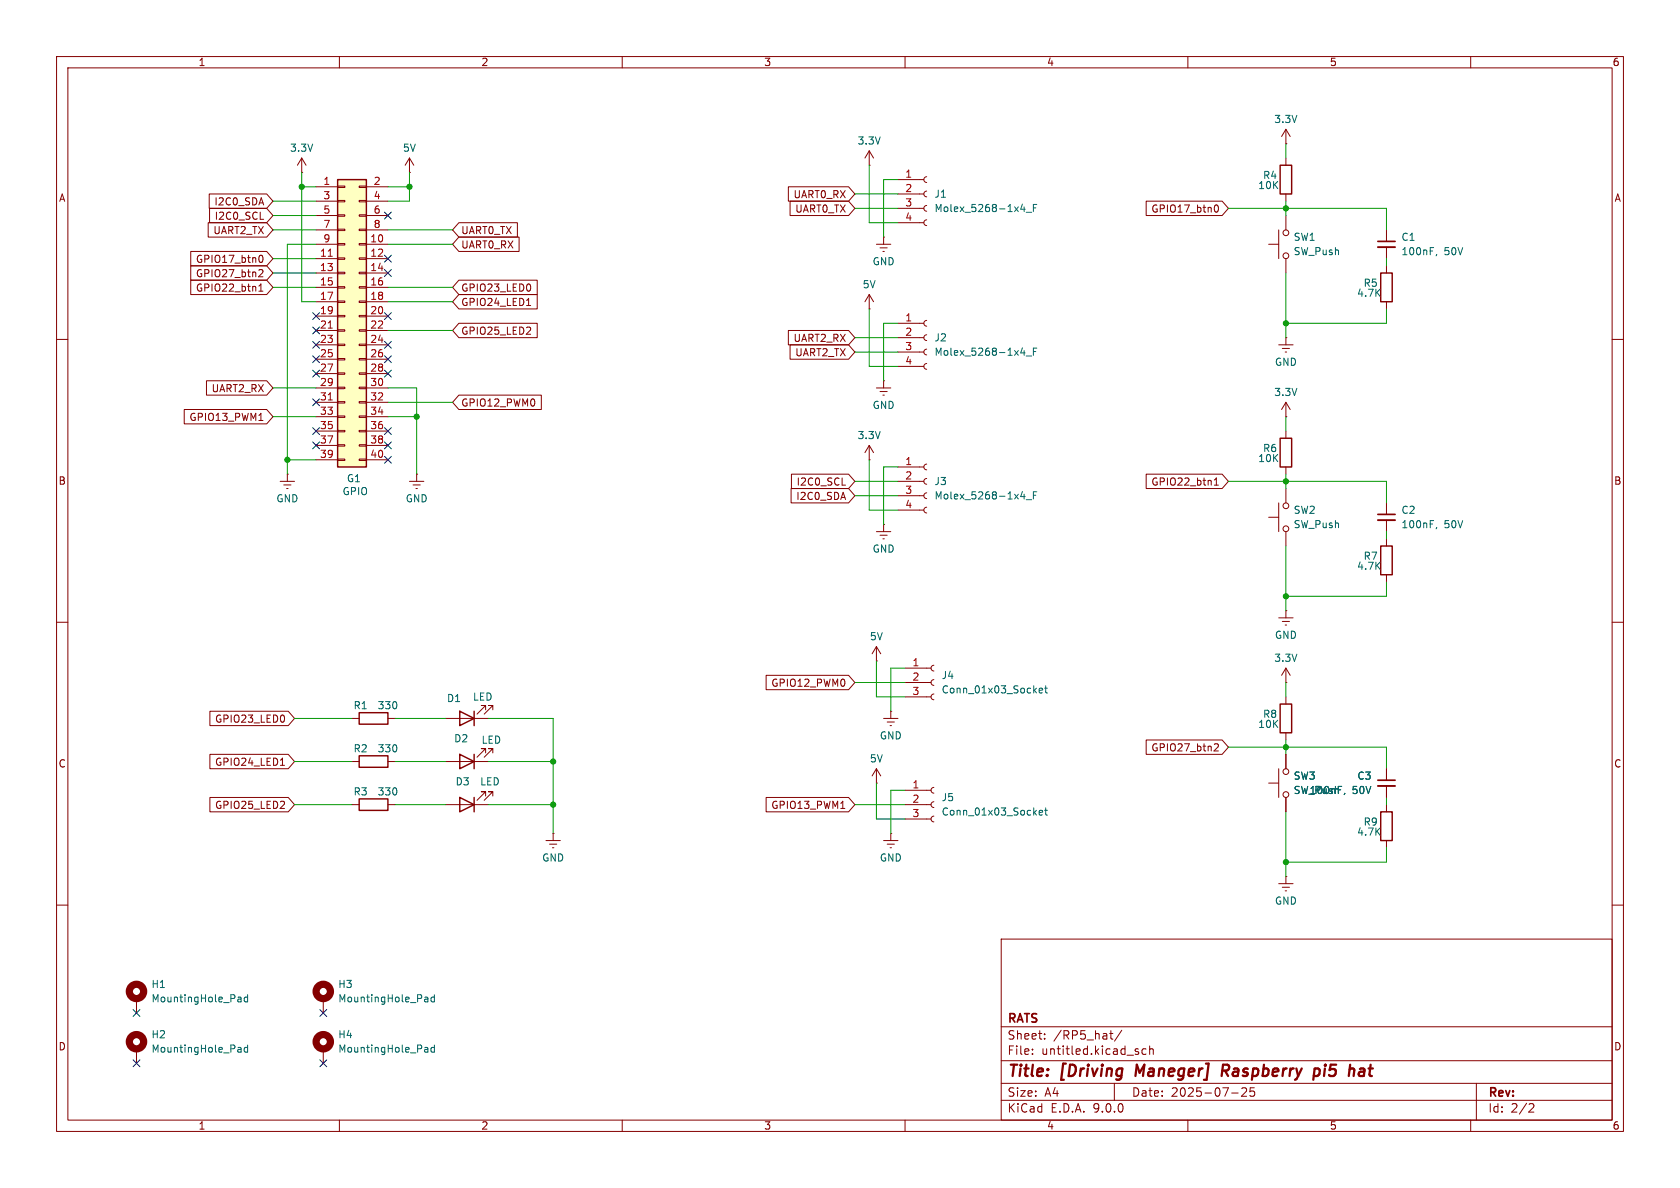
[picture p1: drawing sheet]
<svg xmlns="http://www.w3.org/2000/svg" width="297mm" height="210mm" viewBox="0 0 297 210" stroke-linecap="round" stroke-linejoin="round" font-family="sans-serif">
<g fill="none" stroke="#840000" stroke-width=".18">
<path d="M10 10h277v190h-277zM12 12h273v186h-273zM60 10v2M110 10v2M160 10v2M210 10v2M260 10v2M153.7 29.2h.1M153.7 26.7v2.5M153.7 26.7l-.8 1.2M153.7 26.7l.7 1.2M227.3 25.4h.1"/>
<path d="M227.3 22.9v2.5M227.3 27.9v1.3M227.3 34.3v1.3M227.3 38.1v2.5M227.3 22.9l-.7 1.2M227.3 22.9l.8 1.2M153.7 54.6h.1M153.7 52.1v2.5M153.7 52.1l-.8 1.2M153.7 52.1l.7 1.2M224.3 43.2h1.8M226.1 40.6v5.1"/>
<path d="M227.3 59.7h.1M227.3 45.7v2.6M227.3 59.7v1.3M245.1 40.6v2.1M245.1 43.7v2M245.1 47v1.3M245.1 53.3v1.3M10 60h2M153.7 78.7l-.8 1.3M153.7 78.7l.7 1.3M153.7 78.7v2.6M226.1 61h2.5"/>
<path d="M226.7 61.6h1.3M227.2 62.2h.3M227.3 73.7h.1M227.3 71.1v2.6M227.3 76.2v1.3M227.3 71.1l-.7 1.3M227.3 71.1l.8 1.3M285 60h2M72.4 85.1h2.5M73 85.7h1.3M73.5 86.4h.3M73.7 83.8h.1"/>
<path d="M73.7 83.8v1.3M153.7 81.3h.1M227.3 82.6v1.2M245.1 88.9v2M245.1 91.9v2.1M245.1 95.3v1.2M10 110h2M226.1 109.2h2.5M226.7 109.9h1.3M227.2 110.5h.3M227.3 108h.1M227.3 108v1.2"/>
<path d="M245.1 101.6v1.3M285 110h2M78.7 134.6h7.7M78.7 127h7.7M85.9 133.1v-.8h-.8h.8l-1.6 1.6M85.9 125.5v-.8h-.8h.8l-1.6 1.5M87.1 133.1v-.8h-.7h.7l-1.5 1.6M87.1 125.5v-.8h-.7h.7l-1.5 1.5M160 139.7h4.6M165.1 139.2l-.4 .1-.1 .4 .1 .4 .4 .1M78.7 142.2h7.7M85.9 140.7v-.7h-.8h.8l-1.6 1.5"/>
<path d="M87.1 140.7v-.7h-.7h.7l-1.5 1.5M96.5 148.6h2.6M97.2 149.2h1.2M97.7 149.9h.2M97.8 147.3h.1M97.8 147.3v1.3M156.2 148.6h2.5M156.8 149.2h1.3M157.4 149.9h.2M157.5 147.3h.1M157.5 147.3v1.3M160 142.2h4.6"/>
<path d="M160 144.8h4.6M165.1 141.7l-.4 .2-.1 .3 .1 .4 .4 .1M165.1 144.3l-.4 .1-.1 .4 .1 .3 .4 .2M10 160h2M24.1 176.5v2.6M57.1 176.5v2.6M177 166h108v32h-108zM285 160h2M24.1 185.4v2.6M57.1 185.4v2.6M60 198v2M110 198v2"/>
<path d="M160 198v2M177 194.5h108M177 191.5h108M177 187.5h108M177 181.5h108M182.5 186.3v.1M182.5 185.5v.1M184.7 183.6v.1M184.7 182.8v.1M196.2 182.7h.5M196.4 182.2v1.3l.3 .2M197 191.5v3"/>
<path d="M198.3 182.1l-1.3 2M201.2 186v.3M202.6 185.5l-.4-.1-.3 .3v.4l.1 .2h.6M203.2 185.5l.3-.1 .3 .1 .1 .9M203.2 184.9v1.5M210 198v2M217.7 193.2h1.2M220.3 192.4v.5l-.8 .9h.9M221 192.3v.7l.2-.1h.5l.1 .6-.3 .3-.5-.1M260 198v2M261 191.5v6.5M270.5 195.1l.5 .1 .2 .3-1 1.1h1"/>
<circle cx="227.3" cy="41.1" r=".51"/>
<circle cx="227.3" cy="45.2" r=".51"/>
</g>
<path d="M201 188.2l-.3 2M216.6 189.3l.5 .9M217 188.2h-.8l-.2 2M217.1 189.2l-1 .1M232.6 188.9h.4l.3 .2v.7a.66 .66 0 0 1-.9 .4M241 188.9l-.6 .1M241 189.4h-.5a.4 .4 0 0 0-.3 .4 .4 .4 0 0 0 .2 .4l.7-.1" fill="none" stroke="#840000" stroke-width=".4"/>
<g fill="none" stroke="#840000" stroke-width="1.3">
<circle cx="24.1" cy="175.3" r="1.27"/>
<circle cx="57.1" cy="175.3" r="1.27"/>
<circle cx="24.1" cy="184.1" r="1.27"/>
<circle cx="57.1" cy="184.1" r="1.27"/>
</g>
<g fill="none" stroke="#006464" stroke-width=".18">
<path d="M254 45l-.1 .2M254 93.2l-.1 .3M183.7 143.7l.6-.2v-.2l-.4-.1-.2 .2 .1 .6h.5M184.7 143.2h.5M184.9 142.8v1.1l.3 .2M42.2 176.3h.4v.8M42.6 177l-.4 .1M42.6 176.6h-.4M43.8 175.8v1.3M43.8 176.3h-.4l-.2 .2 .1 .5h.5M75.2 176.3h.4v.8M75.6 177l-.4 .1"/>
<path d="M75.6 176.6h-.4M76.8 175.8v1.3M76.8 176.3h-.4l-.2 .2 .1 .5h.5M42.2 185.2h.4v.8M42.6 185.9l-.4 .1M42.6 185.5h-.4M43.8 185.2h-.4l-.2 .2 .1 .5h.5M43.8 184.7v1.3M75.2 185.2h.4v.8M75.6 185.9l-.4 .1M75.6 185.5h-.4M76.8 185.2h-.4l-.2 .2 .1 .5h.5"/>
<path d="M76.8 184.7v1.3"/>
</g>
<path d="M226.3 29.2h2v5.1h-2zM244.1 48.3h2v5h-2zM226.3 77.5h2v5.1h-2zM244.1 96.5h2v5.1h-2zM81.3 133.4l2.5 1.2-2.5 1.3zM81.3 125.7l2.5 1.3-2.5 1.3zM83.8 125.7v2.6M83.8 133.4v2.5M81.3 141l2.5 1.2-2.5 1.3zM83.8 141v2.5" fill="none" stroke="#840000" stroke-width=".25"/>
<path d="M243.6 42.7h3M243.6 90.9h3" fill="none" stroke="#840000" stroke-width=".3"/>
<path d="M243.6 43.7h3M243.6 91.9h3" fill="none" stroke="#840000" stroke-width=".33"/>
<path d="M59.7 31.8h5.1v50.8h-5.1z" fill="#ffffc2"/>
<path d="M59.7 31.8h5.1v50.8h-5.1zM63.5 126h5.1v2h-5.1zM63.5 133.6h5.1v2h-5.1zM226.3 124.5h2v5h-2zM63.5 141.2h5.1v2.1h-5.1zM244.1 143.5h2v5.1h-2z" fill="none" stroke="#840000" stroke-width=".25"/>
<g fill="none" stroke="#840000" stroke-width=".18">
<path d="M36.8 39.4h10.3l1.2 1.2-1.2 1.3h-10.3zM37 34.3h10.1l1.2 1.3-1.2 1.2h-10.1zM37 36.8h10.1l1.2 1.3-1.2 1.3h-10.1zM46 38.8h.6M53.3 30.5h.1M53.3 27.9l-.7 1.3M53.3 27.9l.8 1.3M53.3 27.9v2.6M55.9 33h3.8M55.9 35.6h3.8M55.9 38.1h3.8M59.7 32.9h1.3v.2h-1.3z"/>
<path d="M59.7 35.4h1.3v.3h-1.3zM59.7 38h1.3v.2h-1.3zM63.5 32.9h1.3v.2h-1.3zM63.5 35.4h1.3v.3h-1.3zM63.5 38h1.3v.2h-1.3zM64.8 33h3.8M64.8 35.6h3.8M64.8 38.1h3.8M72.4 30.5h.1M72.4 27.9l-.8 1.3M72.4 27.9l.8 1.3M72.4 27.9v2.6"/>
<path d="M81.1 39.4h10.4v2.5h-10.4l-1.1-1.3zM139.4 33h10.6l1.1 1.3-1.1 1.3h-10.6zM139.7 35.6h10.3l1.1 1.2-1.1 1.3h-10.3zM158.7 31.8h4.6M158.7 34.3h4.6M158.7 36.8h4.6M158.7 39.4h4.6M163.8 31.2l-.3 .2-.2 .4 .2 .3 .3 .2M163.8 33.8l-.3 .1-.2 .4 .2 .3 .3 .2M163.8 36.3l-.3 .2-.2 .3 .2 .4 .3 .1M163.8 38.9l-.3 .1-.2 .4 .2 .3 .3 .2M202.6 35.6h13.5l1.1 1.2-1.1 1.3h-13.5z"/>
<path d="M214.8 36.4l.2-.2a.68 .68 0 0 1 .4 .7 .68 .68 0 0 1-.4 .6l-.2-.1M33.7 44.4h13.4l1.2 1.3-1.2 1.3h-13.4zM33.7 49.5h13.4l1.2 1.3-1.2 1.3h-13.4zM33.7 47h13.4l1.2 1.3-1.2 1.2h-13.4zM45.8 51.5h.7M45.8 50.6l.3-.4v1.3M45.8 47.7h.4l.3 .3-.8 .9h.8M45.9 45.2l.2-.1a.68 .68 0 0 1 .4 .7 .68 .68 0 0 1-.4 .6l-.2-.1M55.9 40.6h3.8M55.9 43.2h3.8M55.9 45.7h3.8M55.9 48.3h3.8"/>
<path d="M55.9 50.8h3.8M55.9 53.3h3.8M55.9 55.9h3.8M55.9 58.4h3.8M59.7 40.5h1.3v.3h-1.3zM59.7 43.1h1.3v.2h-1.3zM59.7 45.6h1.3v.2h-1.3zM59.7 48.1h1.3v.3h-1.3zM59.7 50.7h1.3v.2h-1.3zM59.7 53.2h1.3v.3h-1.3zM59.7 55.8h1.3v.2h-1.3zM59.7 58.3h1.3v.2h-1.3z"/>
<path d="M63.5 40.5h1.3v.3h-1.3zM63.5 43.1h1.3v.2h-1.3zM63.5 45.6h1.3v.2h-1.3zM63.5 48.1h1.3v.3h-1.3zM63.5 50.7h1.3v.2h-1.3zM63.5 53.2h1.3v.3h-1.3zM63.5 55.8h1.3v.2h-1.3zM63.5 58.3h1.3v.2h-1.3zM64.8 40.6h3.8M64.8 43.2h3.8M64.8 45.7h3.8M64.8 48.3h3.8"/>
<path d="M64.8 50.8h3.8M64.8 53.3h3.8M64.8 55.9h3.8M64.8 58.4h3.8M81.1 52.1h13.9v2.5h-13.9l-1.1-1.3zM81.1 57.1h13.9v2.6h-13.9l-1.1-1.3zM81.1 49.5h13.9v2.6h-13.9l-1.1-1.3zM81.1 41.9h10.7v2.6h-10.7l-1.1-1.3zM93 59.1h.8M93.1 54h.7M93.8 57.9v.5M93.8 50.4v.8"/>
<path d="M139.4 58.4h10.6l1.1 1.3-1.1 1.3h-10.6zM154.9 43.2h2.6M155.6 43.8h1.2M156.1 44.5h.2M156.2 41.9h.1M156.2 41.9v1.3M158.7 57.2h4.6M158.7 59.7h4.6M163.8 56.6l-.3 .2-.2 .4 .2 .3 .3 .2M163.8 59.2l-.3 .1-.2 .4 .2 .3 .3 .2M32.6 72.4h14.5l1.2 1.3-1.2 1.2h-14.5zM36.5 67.3h10.6l1.2 1.3-1.2 1.3h-10.6z"/>
<path d="M45.8 74.3h.7M55.9 61h3.8M55.9 63.5h3.8M55.9 66h3.8M55.9 68.6h3.8M55.9 71.1h3.8M55.9 73.7h3.8M55.9 76.2h3.8M55.9 78.7h3.8M59.7 60.8h1.3v.3h-1.3zM59.7 63.4h1.3v.2h-1.3zM59.7 65.9h1.3v.3h-1.3z"/>
<path d="M59.7 68.5h1.3v.2h-1.3zM59.7 71h1.3v.2h-1.3zM59.7 73.5h1.3v.3h-1.3zM59.7 76.1h1.3v.2h-1.3zM59.7 78.6h1.3v.3h-1.3zM63.5 60.8h1.3v.3h-1.3zM63.5 63.4h1.3v.2h-1.3zM63.5 65.9h1.3v.3h-1.3zM63.5 68.5h1.3v.2h-1.3zM63.5 71h1.3v.2h-1.3zM63.5 73.5h1.3v.3h-1.3zM63.5 76.1h1.3v.2h-1.3z"/>
<path d="M63.5 78.6h1.3v.3h-1.3zM64.8 61h3.8M64.8 63.5h3.8M64.8 66h3.8M64.8 68.6h3.8M64.8 71.1h3.8M64.8 73.7h3.8M64.8 76.2h3.8M64.8 78.7h3.8M81.1 69.8h14.6v2.6h-14.6l-1.1-1.3zM139.7 61h10.3l1.1 1.2-1.1 1.3h-10.3zM154.9 68.6h2.6"/>
<path d="M155.6 69.2h1.2M156.1 69.9h.2M156.2 67.3h.1M156.2 67.3v1.3M158.7 62.2h4.6M158.7 64.8h4.6M163.8 61.7l-.3 .2-.2 .3 .2 .4 .3 .1M163.8 64.3l-.3 .1-.2 .4 .2 .3 .3 .2M49.5 85.1h2.6M50.2 85.7h1.2M50.7 86.4h.2M50.8 83.8h.1"/>
<path d="M50.8 83.8v1.3M55.9 81.3h3.8M59.7 81.2h1.3v.2h-1.3zM63.5 81.2h1.3v.2h-1.3zM64.8 81.3h3.8M139.9 86.4h10.1l1.1 1.2-1.1 1.3h-10.1zM139.9 83.8h10.1l1.1 1.3-1.1 1.3h-10.1zM148.9 85.8h.6M154.9 94h2.6M155.6 94.6h1.2M156.1 95.3h.2M156.2 92.7h.1"/>
<path d="M156.2 92.7v1.3M158.7 85.1h4.6M158.7 82.6h4.6M158.7 87.6h4.6M158.7 90.2h4.6M163.8 82l-.3 .2-.2 .4 .2 .3 .3 .2M163.8 84.6l-.3 .1-.2 .4 .2 .3 .3 .2M163.8 87.1l-.3 .2-.2 .3 .2 .4 .3 .1M163.8 89.7l-.3 .1-.2 .4 .2 .3 .3 .2M202.6 83.8h13.5l1.1 1.3-1.1 1.3h-13.5zM214.7 85.8h.7M214.7 84.9l.3-.4v1.3"/>
<path d="M224.3 91.4h1.8M226.1 88.9v5.1M227.3 86.4v2.5M227.3 94v2.5M135.4 119.4h14.6l1.1 1.3-1.1 1.2h-14.6zM154.9 116.8h.1M154.9 114.3v2.5M154.9 114.3l-.7 1.3M154.9 114.3l.8 1.3M160 118.1h4.6M165.1 117.6l-.4 .2-.1 .3 .1 .4 .4 .1M227.3 118.1v2.6"/>
<path d="M227.3 118.1l-.7 1.3M227.3 118.1l.8 1.3M37.1 133.3h13.9l1.1 1.3-1.1 1.3h-13.9zM37.1 125.7h13.9l1.1 1.3-1.1 1.3h-13.9zM49.6 135.3h.7M50.2 126.6v.8M62.2 127h1.3M62.2 134.6h1.3M68.6 127h1.2M68.6 134.6h1.2M154.9 138.4h.1M154.9 135.9l-.7 1.3"/>
<path d="M154.9 135.9l.8 1.3M154.9 135.9v2.5M156.2 127h2.5M156.8 127.6h1.3M157.4 128.3h.2M157.5 125.7h.1M157.5 125.7v1.3M160 120.7h4.6M160 123.2h4.6M165.1 120.1l-.4 .2-.1 .4 .1 .3 .4 .2M165.1 122.7l-.4 .1-.1 .4 .1 .3 .4 .2M202.6 130.8h13.5l1.1 1.3-1.1 1.3h-13.5z"/>
<path d="M214.7 131.5h.5l.2 .3-.8 1h.8M224.3 138.4h1.8M226.1 135.9v5.1M227.3 120.7h.1M227.3 123.2v1.3M227.3 129.5v1.3M227.3 133.4v2.5M245.1 135.9v2M245.1 138.9v2.1M37.1 141h13.9l1.1 1.2-1.1 1.3h-13.9zM49.5 142.9h.8M50.2 141.8v.4"/>
<path d="M62.2 142.2h1.3M68.6 142.2h1.2M135.4 141h14.6l1.1 1.2-1.1 1.3h-14.6zM148.6 142.9h.8M226.1 156.2h2.5M226.7 156.8h1.3M227.2 157.5h.3M227.3 154.9h.1M227.3 141v2.5M227.3 154.9v1.3M245.1 142.2v1.3M245.1 148.6v1.3"/>
<circle cx="227.3" cy="93.5" r=".51"/>
<circle cx="227.3" cy="89.4" r=".51"/>
<circle cx="227.3" cy="136.4" r=".51"/>
<circle cx="227.3" cy="140.5" r=".51"/>
</g>
<path d="M58 45.3h.8M58 58h.8M58 70.7h.8" fill="none" stroke="#a90000" stroke-width=".18"/>
<g fill="none" stroke="#006464" stroke-width=".18">
<path d="M180.5 37h.7M181.1 36.6v.8M181.4 37.5h1M182.7 36.7h.4M183.3 36.1h-.6v1.3M180.5 62.4h.7M181.1 62v.8M181.4 62.9h1M182.7 62.1h.4M183.3 61.5h-.6v1.3M180.5 87.8h.7M181.1 87.4v.8"/>
<path d="M181.4 88.3h1M182.7 87.5h.4M183.3 86.9h-.6v1.3M183.7 122.1l.6-.1v-.3h-.4l-.2 .1 .1 .6h.5M184.7 121.7h.5M184.9 121.2v1.1l.3 .2M237.7 140.2l-.1 .3"/>
</g>
<path d="M243.6 137.9h3" fill="none" stroke="#840000" stroke-width=".3"/>
<path d="M243.6 138.9h3" fill="none" stroke="#840000" stroke-width=".33"/>
<g fill="none" stroke="#009600" stroke-width=".18">
<path d="M48.3 35.6h7.6M48.3 38.1h7.6M53.3 33h2.6M53.3 30.5v22.8h2.6M68.6 33h3.8M72.4 30.5v5.1h-3.8M151.1 36.8h7.6M151.1 34.3h7.6M153.7 29.2v10.2h5M158.7 31.8h-2.5v10.1M217.2 36.8h27.9v3.8M227.3 25.4v2.5"/>
<path d="M227.3 35.6v2.5M48.3 50.8h7.6M48.3 40.6h7.6M48.3 48.3h7.6M48.3 45.7h7.6M55.9 43.2h-5.1v40.6M68.6 43.2h11.4M68.6 50.8h11.4M68.6 40.6h11.4M68.6 53.3h11.4M68.6 58.4h11.4M151.1 59.7h7.6"/>
<path d="M153.7 54.6v10.2h5M158.7 57.2h-2.5v10.1M227.3 48.3v11.4M245.1 54.6v2.6h-17.8M245.1 45.7v1.3M48.3 73.7h7.6M48.3 68.6h7.6M68.6 68.6h5.1v15.2M68.6 71.1h11.4M68.6 73.7h5.1M151.1 62.2h7.6M227.3 73.7v2.5"/>
<path d="M50.8 81.3h5.1M151.1 85.1h7.6M151.1 87.6h7.6M153.7 81.3v8.9h5M158.7 82.6h-2.5v10.1M217.2 85.1h27.9v3.8M227.3 83.8v2.6M227.3 96.5v11.5M245.1 94v1.3M154.9 116.8v6.4h5.1M160 118.1h-2.5v7.6M245.1 102.9v2.5h-17.8"/>
<path d="M52.1 127h10.1M52.1 134.6h10.1M69.8 127h8.9M69.8 134.6h8.9M86.4 127h11.4v20.3M86.4 134.6h11.4M151.1 120.7h8.9M154.9 138.4v6.4h5.1M160 139.7h-2.5v7.6M217.2 132.1h27.9v3.8M227.3 120.7v2.5M227.3 130.8v2.6"/>
<path d="M52.1 142.2h10.1M69.8 142.2h8.9M86.4 142.2h11.4M151.1 142.2h8.9M227.3 143.5v11.4M245.1 141v1.2M245.1 149.9v2.5h-17.8"/>
</g>
<g fill="none" stroke="#000084" stroke-width=".18">
<path d="M68 37.5l1.2 1.2M69.2 37.5l-1.2 1.2M55.3 57.8l1.2 1.2M55.3 55.3l1.2 1.2M56.5 57.8l-1.2 1.2M56.5 55.3l-1.2 1.2M68 55.3l1.2 1.2M68 47.7l1.2 1.2M68 45.1l1.2 1.2M69.2 55.3l-1.2 1.2M69.2 47.7l-1.2 1.2M69.2 45.1l-1.2 1.2"/>
<path d="M55.3 75.6l1.2 1.2M55.3 70.5l1.2 1.2M55.3 78.1l1.2 1.2M55.3 62.9l1.2 1.2M55.3 60.4l1.2 1.2M55.3 65.4l1.2 1.2M56.5 75.6l-1.2 1.2M56.5 70.5l-1.2 1.2M56.5 78.1l-1.2 1.2M56.5 60.4l-1.2 1.2M56.5 65.4l-1.2 1.2M56.5 62.9l-1.2 1.2"/>
<path d="M68 78.1l1.2 1.2M68 75.6l1.2 1.2M68 62.9l1.2 1.2M68 65.4l1.2 1.2M68 60.4l1.2 1.2M69.2 62.9l-1.2 1.2M69.2 65.4l-1.2 1.2M69.2 78.1l-1.2 1.2M69.2 75.6l-1.2 1.2M69.2 60.4l-1.2 1.2M68 80.7l1.2 1.2M69.2 80.7l-1.2 1.2"/>
<path d="M23.5 178.5l1.2 1.2M24.7 178.5l-1.2 1.2M56.5 178.5l1.3 1.2M57.8 178.5l-1.3 1.2M23.5 187.4l1.2 1.2M24.7 187.4l-1.2 1.2M56.5 187.4l1.3 1.2M57.8 187.4l-1.3 1.2"/>
</g>
<g fill="#009600" stroke="#009600" stroke-width=".18">
<circle cx="73.7" cy="73.7" r=".46"/>
<circle cx="97.8" cy="134.6" r=".46"/>
<circle cx="97.8" cy="142.2" r=".46"/>
<circle cx="50.8" cy="81.3" r=".46"/>
<circle cx="72.4" cy="33" r=".46"/>
<circle cx="53.3" cy="33" r=".46"/>
<circle cx="227.3" cy="36.8" r=".46"/>
<circle cx="227.3" cy="57.2" r=".46"/>
<circle cx="227.3" cy="85.1" r=".46"/>
<circle cx="227.3" cy="152.4" r=".46"/>
<circle cx="227.3" cy="132.1" r=".46"/>
<circle cx="227.3" cy="105.4" r=".46"/>
</g>
<g font-size="2.8" fill="#840000">
<text x="178" y="190.9">Title:</text>
<text x="187.7" y="190.9">[Driving</text>
<text x="201.6" y="190.9">Maneger]</text>
<text x="217.6" y="190.9">Raspberry</text>
<text x="234.7" y="190.9">pi5</text>
<text x="241.7" y="190.9">hat</text>
</g>
<g font-size="2.1" fill="#840000">
<text x="178" y="184">Sheet:</text>
<text x="178" y="181.2">RATS</text>
<text x="186.2" y="184">/RP5_hat/</text>
<text x="178" y="186.7">File:</text>
<text x="184.1" y="186.7">untitled.kicad_sch</text>
<text x="178" y="196.9">KiCad</text>
<text x="178" y="194.1">Size:</text>
<text x="184.7" y="194.1">A4</text>
<text x="185.7" y="196.9">E.D.A.</text>
<text x="193.3" y="196.9">9.0.0</text>
<text x="200" y="194.1">Date:</text>
<text x="207" y="194.1">2025-07-25</text>
<text x="263" y="194.3">Rev:</text>
<text x="263" y="196.9">Id:</text>
<text x="267.1" y="196.9">2/2</text>
</g>
<g font-size="1.8" fill="#840000">
<text x="35" y="11.9">1</text>
<text x="85" y="11.9">2</text>
<text x="135" y="11.9">3</text>
<text x="185" y="11.9">4</text>
<text x="235" y="11.9">5</text>
<text x="285" y="11.9">6</text>
<text x="10.3" y="35.9">A</text>
<text x="140.2" y="35.2">UART0_RX</text>
<text x="285.3" y="35.9">A</text>
<text x="37.6" y="41.6">UART2_TX</text>
<text x="37.8" y="36.5">I2C0_SDA</text>
<text x="37.9" y="39.1">I2C0_SCL</text>
<text x="81.4" y="41.6">UART0_TX</text>
<text x="140.5" y="37.8">UART0_TX</text>
<text x="203.4" y="37.8">GPIO17_btn0</text>
<text x="34.5" y="46.7">GPIO17_btn0</text>
<text x="81.4" y="44.1">UART0_RX</text>
<text x="34.5" y="51.8">GPIO22_btn1</text>
<text x="34.5" y="49.2">GPIO27_btn2</text>
<text x="81.4" y="51.8">GPIO23_LED0</text>
<text x="81.4" y="54.3">GPIO24_LED1</text>
<text x="81.4" y="59.4">GPIO25_LED2</text>
<text x="140.2" y="60.6">UART2_RX</text>
<text x="140.5" y="63.2">UART2_TX</text>
<text x="37.3" y="69.5">UART2_RX</text>
<text x="33.4" y="74.6">GPIO13_PWM1</text>
<text x="81.4" y="72.1">GPIO12_PWM0</text>
<text x="10.3" y="85.9">B</text>
<text x="140.7" y="88.6">I2C0_SDA</text>
<text x="140.7" y="86">I2C0_SCL</text>
<text x="203.4" y="86">GPIO22_btn1</text>
<text x="285.3" y="85.9">B</text>
<text x="136.3" y="121.6">GPIO12_PWM0</text>
<text x="37.9" y="128">GPIO23_LED0</text>
<text x="10.3" y="135.9">C</text>
<text x="37.9" y="135.6">GPIO24_LED1</text>
<text x="203.4" y="133">GPIO27_btn2</text>
<text x="285.3" y="135.9">C</text>
<text x="37.9" y="143.2">GPIO25_LED2</text>
<text x="136.3" y="143.2">GPIO13_PWM1</text>
<text x="10.3" y="185.9">D</text>
<text x="285.3" y="185.9">D</text>
<text x="35" y="199.9">1</text>
<text x="85" y="199.9">2</text>
<text x="135" y="199.9">3</text>
<text x="185" y="199.9">4</text>
<text x="235" y="199.9">5</text>
<text x="285" y="199.9">6</text>
</g>
<g font-size="1.8" fill="#006464">
<text x="225.2" y="21.9">3.3V</text>
<text x="51.2" y="27">3.3V</text>
<text x="71.1" y="27">5V</text>
<text x="151.5" y="25.8">3.3V</text>
<text x="165.1" y="35.2">J1</text>
<text x="222.3" y="33.6">10K</text>
<text x="223.2" y="31.9">R4</text>
<text x="165.1" y="37.7">Molex_5268-1x4_F</text>
<text x="154.2" y="47.1">GND</text>
<text x="228.6" y="42.8">SW1</text>
<text x="228.6" y="45.3">SW_Push</text>
<text x="247.7" y="42.8">C1</text>
<text x="247.7" y="45.3">100nF,</text>
<text x="255.3" y="45.3">50V</text>
<text x="152.4" y="51.2">5V</text>
<text x="239.8" y="52.7">4.7K</text>
<text x="241" y="50.9">R5</text>
<text x="165.1" y="60.6">J2</text>
<text x="165.1" y="63.1">Molex_5268-1x4_F</text>
<text x="225.3" y="64.9">GND</text>
<text x="225.2" y="70.2">3.3V</text>
<text x="151.5" y="77.8">3.3V</text>
<text x="154.2" y="72.5">GND</text>
<text x="222.3" y="81.9">10K</text>
<text x="223.2" y="80.1">R6</text>
<text x="48.8" y="89">GND</text>
<text x="60.5" y="87.7">GPIO</text>
<text x="61.2" y="85.4">G1</text>
<text x="71.6" y="89">GND</text>
<text x="165.1" y="86">J3</text>
<text x="165.1" y="88.5">Molex_5268-1x4_F</text>
<text x="228.6" y="91">SW2</text>
<text x="228.6" y="93.6">SW_Push</text>
<text x="247.7" y="91">C2</text>
<text x="247.7" y="93.6">100nF,</text>
<text x="255.3" y="93.6">50V</text>
<text x="154.2" y="97.9">GND</text>
<text x="239.8" y="100.9">4.7K</text>
<text x="241" y="99.2">R7</text>
<text x="153.7" y="113.4">5V</text>
<text x="225.3" y="113.1">GND</text>
<text x="225.2" y="117.2">3.3V</text>
<text x="62.4" y="125.6">R1</text>
<text x="66.7" y="125.6">330</text>
<text x="78.9" y="124.3">D1</text>
<text x="83.5" y="124.1">LED</text>
<text x="166.4" y="120.2">J4</text>
<text x="166.4" y="122.8">Conn_01x03_Socket</text>
<text x="80.2" y="131.4">D2</text>
<text x="85" y="131.7">LED</text>
<text x="155.4" y="130.9">GND</text>
<text x="222.3" y="128.9">10K</text>
<text x="223.2" y="127.1">R8</text>
<text x="62.4" y="133.2">R2</text>
<text x="66.7" y="133.2">330</text>
<text x="153.7" y="135">5V</text>
<text x="62.4" y="140.8">R3</text>
<text x="66.7" y="140.8">330</text>
<text x="80.4" y="139">D3</text>
<text x="84.8" y="139">LED</text>
<text x="166.4" y="141.8">J5</text>
<text x="228.6" y="138">SW3</text>
<text x="228.6" y="140.6">SW_Push</text>
<text x="231.4" y="140.6">100nF,</text>
<text x="239.1" y="140.6">50V</text>
<text x="239.9" y="138">C3</text>
<text x="166.4" y="144.4">Conn_01x03_Socket</text>
<text x="239.8" y="147.9">4.7K</text>
<text x="241" y="146.2">R9</text>
<text x="95.8" y="152.5">GND</text>
<text x="155.4" y="152.5">GND</text>
<text x="225.3" y="160.1">GND</text>
<text x="26.7" y="174.9">H1</text>
<text x="26.7" y="177.4">MountingHole_Pad</text>
<text x="59.7" y="174.9">H3</text>
<text x="59.7" y="177.4">MountingHole_Pad</text>
<text x="26.7" y="183.7">H2</text>
<text x="59.7" y="183.7">H4</text>
<text x="26.7" y="186.3">MountingHole_Pad</text>
<text x="59.7" y="186.3">MountingHole_Pad</text>
</g>
<g font-size="1.8" fill="#a90000">
<text x="57.1" y="32.8">1</text>
<text x="57.1" y="35.3">3</text>
<text x="66" y="32.8">2</text>
<text x="66" y="35.3">4</text>
<text x="159.9" y="31.5">1</text>
<text x="159.9" y="34">2</text>
<text x="57.1" y="37.8">5</text>
<text x="57.1" y="40.4">7</text>
<text x="66" y="37.8">6</text>
<text x="66" y="40.4">8</text>
<text x="159.9" y="36.6">3</text>
<text x="159.9" y="39.1">4</text>
<text x="56.5" y="45.5">11</text>
<text x="57.1" y="42.9">9</text>
<text x="65.4" y="42.9">10</text>
<text x="65.4" y="45.5">12</text>
<text x="56.5" y="48">13</text>
<text x="56.5" y="50.5">15</text>
<text x="56.5" y="53.1">17</text>
<text x="65.4" y="48">14</text>
<text x="65.4" y="50.5">16</text>
<text x="65.4" y="53.1">18</text>
<text x="56.5" y="55.6">19</text>
<text x="56.5" y="58.2">21</text>
<text x="65.4" y="55.6">20</text>
<text x="65.4" y="58.2">22</text>
<text x="159.9" y="56.9">1</text>
<text x="159.9" y="59.4">2</text>
<text x="56.5" y="60.7">23</text>
<text x="56.5" y="63.2">25</text>
<text x="56.5" y="65.8">27</text>
<text x="65.4" y="60.7">24</text>
<text x="65.4" y="63.2">26</text>
<text x="65.4" y="65.8">28</text>
<text x="159.9" y="62">3</text>
<text x="159.9" y="64.5">4</text>
<text x="56.5" y="68.3">29</text>
<text x="56.5" y="70.9">31</text>
<text x="65.4" y="68.3">30</text>
<text x="65.4" y="70.9">32</text>
<text x="56.5" y="73.4">33</text>
<text x="56.5" y="75.9">35</text>
<text x="65.4" y="73.4">34</text>
<text x="65.4" y="75.9">36</text>
<text x="56.5" y="78.5">37</text>
<text x="56.5" y="81">39</text>
<text x="65.4" y="78.5">38</text>
<text x="65.4" y="81">40</text>
<text x="159.9" y="82.3">1</text>
<text x="159.9" y="84.8">2</text>
<text x="159.9" y="87.4">3</text>
<text x="159.9" y="89.9">4</text>
<text x="161.2" y="117.9">1</text>
<text x="161.2" y="120.4">2</text>
<text x="161.2" y="122.9">3</text>
<text x="161.2" y="139.4">1</text>
<text x="161.2" y="142">2</text>
<text x="161.2" y="144.5">3</text>
</g>
</svg>
